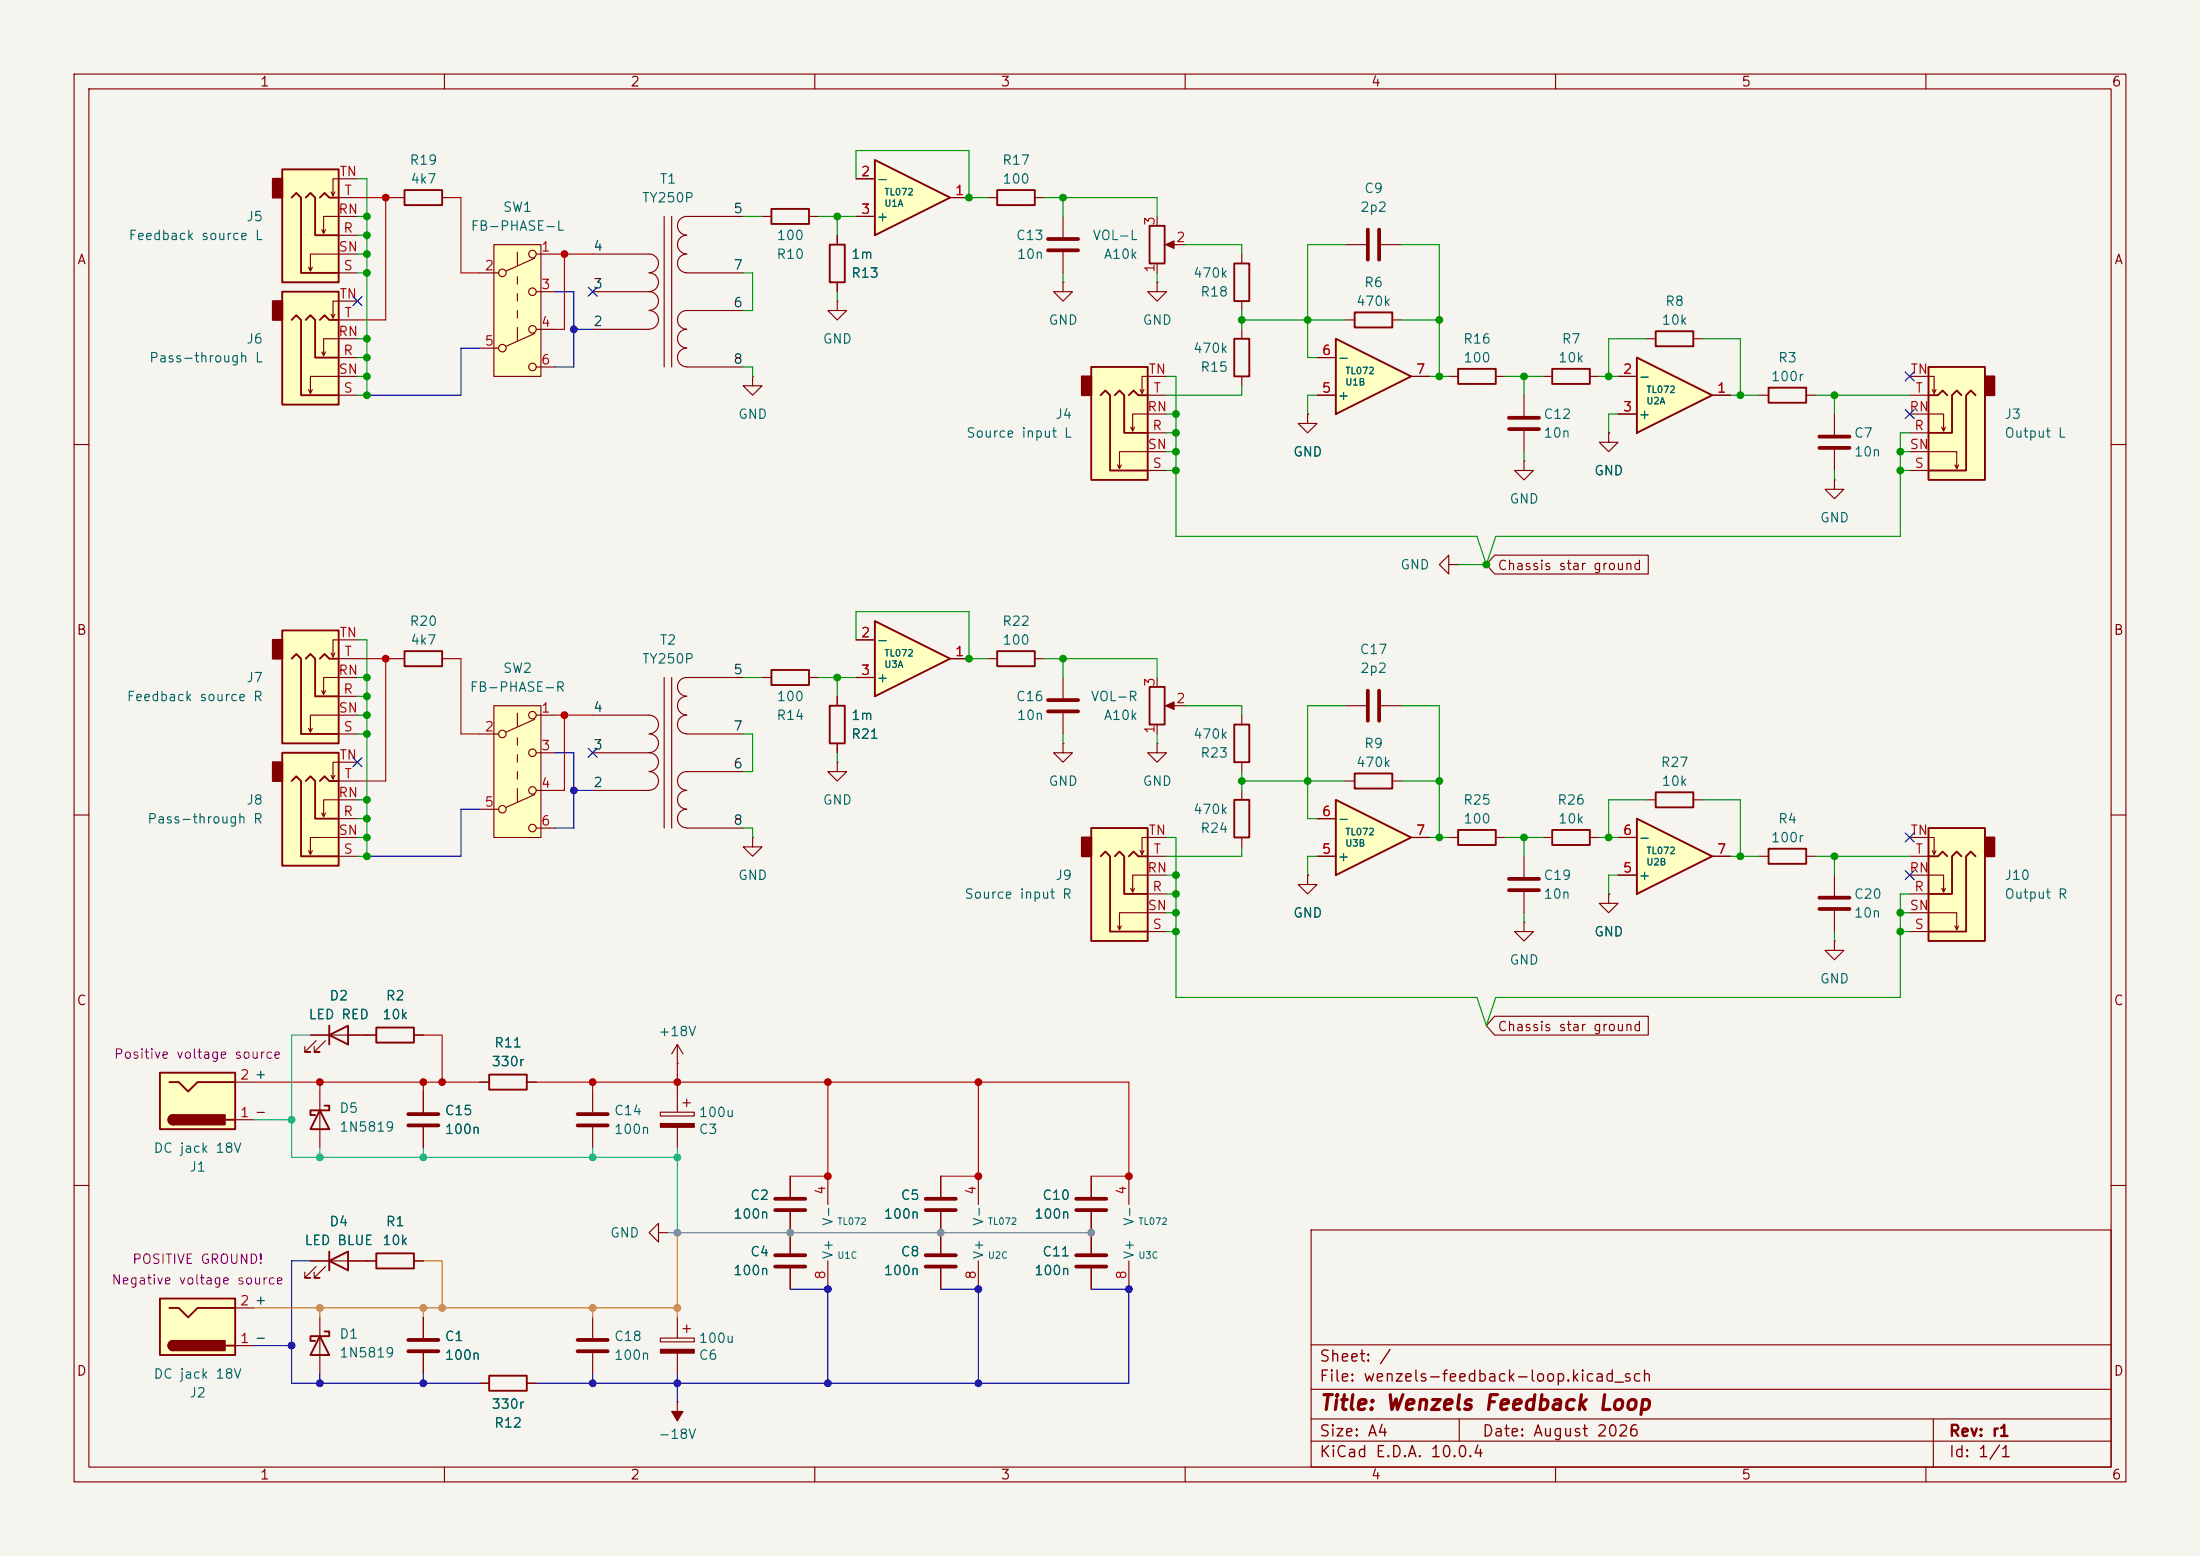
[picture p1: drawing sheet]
<svg xmlns="http://www.w3.org/2000/svg" width="297mm" height="210mm" viewBox="0 0 297 210" stroke-linecap="round" stroke-linejoin="round" font-family="sans-serif">
<path d="M0 0h297v210h-297z" fill="#f5f4ef" stroke="#f5f4ef" stroke-width=".14"/>
<g fill="none" stroke="#840000" stroke-width=".15">
<path d="M10 10h277v190h-277zM12 12h273v186h-273zM60 10v2M110 10v2M160 10v2M210 10v2M260 10v2M143.5 38.1v1.3h1.3l-1.3 1.2-1.3-1.2h1.3M143.5 38.1h.1M10 60h2M285 60h2M133.3 88.9h1.3"/>
<path d="M139.7 88.9h1.3M10 110h2M285 110h2M10 160h2M41.9 170.2h8.9M42.7 170.9l-1.6 1.6h.8h-.8v-.8M43.9 170.9l-1.5 1.6h.8h-.8v-.8M55.9 170.2h1.2M177 166h108v32h-108zM285 160h2M60 198v2M110 198v2"/>
<path d="M160 198v2M177 194.5h108M177 191.5h108M177 187.5h108M177 181.5h108M197 191.5v3M210 198v2M260 198v2M261 191.5v6.5"/>
</g>
<path d="M134.6 87.9h5.1v2h-5.1zM44.4 170.2l2.6-1.3v2.6zM44.4 168.9v2.6M50.8 169.2h5.1v2h-5.1z" fill="none" stroke="#840000" stroke-width=".25"/>
<path d="M147.3 49.5h7.6v15.3h-7.6z" fill="#ffffc2"/>
<path d="M146 50.8h1.3v2.5h-1.3z" fill="#840000" stroke="#840000" stroke-width=".25"/>
<path d="M134.6 25.7h5.1v2h-5.1zM147.3 49.5h7.6v15.3h-7.6zM148.6 53.3l.6-.6 .7 .6v10.2h5M150.5 53.3l.6-.6 .7 .6v5.1h3.1M152.4 53.3l.6-.6 .7 .6h1.2M43.8 179.7h.6v.6h-2.5v.7h.6M43.2 180.3l1.2 2.6h-2.5z" fill="none" stroke="#840000" stroke-width=".25"/>
<g fill="none" stroke="#840000" stroke-width=".15">
<path d="M133.3 26.7h1.3M139.7 26.7h1.3M143.5 29.2v2.8M143.5 34v2.8M153.2 57.7l-.3 .5M154.4 52.6l-.2 .5M154.9 58.4h2.6M154.9 53.3h2.6M157.5 55.9h-4.6v2.3l-.2-.5M157.5 50.8h-3.3v2.3l-.3-.5M151.4 62.7l-.3 .5M154.9 63.5h2.6"/>
<path d="M157.5 61h-6.4v2.2l-.2-.5M43.2 177.8v7.6"/>
</g>
<path d="M141.5 32.3h4M141.5 33.8h4" fill="none" stroke="#840000" stroke-width=".51"/>
<path d="M21.6 144.8h10.1v7.6h-10.1z" fill="#ffffc2"/>
<path d="M21.6 144.8h10.1v7.6h-10.1zM22.9 146.1h1.2l1.3 1.2 1.3-1.2h5M23.4 150.5a.64 .64 0 0 0-.7 .6 .64 .64 0 0 0 .7 .7M30.5 151.1h1.2" fill="none" stroke="#840000" stroke-width=".25"/>
<g fill="#840000" stroke="#840000" stroke-width=".25">
<path d="M22.9 150.7l.5-.2v1.3a.63 .63 0 0 1-.6-.4 .63 .63 0 0 1 .1-.7z"/>
<path d="M23.4 150.5h7v1.3h-7z"/>
</g>
<path d="M143.5 91.4v2.8M143.5 96.3v2.8M31.7 151.1h2.6M31.7 146.1h2.6" fill="none" stroke="#840000" stroke-width=".15"/>
<path d="M141.5 94.5h4M141.5 96h4" fill="none" stroke="#840000" stroke-width=".51"/>
<path d="M118.1 21.6l10.2 5.1-10.2 5.1z" fill="#ffffc2"/>
<path d="M118.1 21.6l10.2 5.1-10.2 5.1z" fill="none" stroke="#840000" stroke-width=".25"/>
<path d="M115.6 24.1h2.5M115.6 29.2h2.5M128.3 26.7h2.5M143.5 100.3v1.3h1.3l-1.3 1.3-1.3-1.3h1.3M143.5 100.3h.1" fill="none" stroke="#840000" stroke-width=".15"/>
<path d="M21.6 175.3h10.1v7.6h-10.1z" fill="#ffffc2"/>
<path d="M104.1 90.4h5.1v2.1h-5.1zM112 95.3h2v5h-2zM21.6 175.3h10.1v7.6h-10.1zM22.9 176.5h1.2l1.3 1.3 1.3-1.3h5M23.4 181a.64 .64 0 0 0-.7 .6 .64 .64 0 0 0 .7 .6M30.5 181.6h1.2" fill="none" stroke="#840000" stroke-width=".25"/>
<g fill="#840000" stroke="#840000" stroke-width=".25">
<path d="M22.9 181.2l.5-.2v1.2a.63 .63 0 0 1-.6-.3 .63 .63 0 0 1 .1-.7z"/>
<path d="M23.4 181h7v1.2h-7z"/>
</g>
<path d="M102.9 91.4h1.2M109.2 91.4h1.3M113 94v1.3M113 100.3v1.3M31.7 176.5h2.6M31.7 181.6h2.6" fill="none" stroke="#840000" stroke-width=".15"/>
<path d="M118.1 83.8l10.2 5.1-10.2 5.1z" fill="#ffffc2"/>
<path d="M196.8 49.8h5.1v2h-5.1zM118.1 83.8l10.2 5.1-10.2 5.1z" fill="none" stroke="#840000" stroke-width=".25"/>
<path d="M195.6 50.8h1.2M201.9 50.8h1.3M115.6 86.4h2.5M115.6 91.4h2.5M128.3 88.9h2.5M57.1 177.8v2.8M57.1 182.6v2.8" fill="none" stroke="#840000" stroke-width=".15"/>
<path d="M55.1 180.8h4.1M55.1 182.4h4.1" fill="none" stroke="#840000" stroke-width=".51"/>
<path d="M180.3 45.7l10.2 5.1-10.2 5.1z" fill="#ffffc2"/>
<path d="M54.6 25.7h5.1v2h-5.1zM180.3 45.7l10.2 5.1-10.2 5.1z" fill="none" stroke="#840000" stroke-width=".25"/>
<path d="M53.3 26.7h1.3M59.7 26.7h1.3M177.8 53.3h2.5M177.8 48.3h2.5M190.5 50.8h2.5M132.1 158.8v3.8M147.3 158.8v2.7M132.1 170.2v3.8M147.3 163.6v5.6M147.3 171.2v2.8M91.4 189.2h.1M91.4 189.2v2.6" fill="none" stroke="#840000" stroke-width=".15"/>
<path d="M90.7 190.5h1.5l-.8 1.3z" fill="#840000" stroke="#840000" stroke-width=".15"/>
<path d="M145.3 161.8h4.1M145.3 163.3h4.1M145.3 169.4h4.1M145.3 170.9h4.1" fill="none" stroke="#840000" stroke-width=".51"/>
<path d="M38.1 22.9h7.6v15.2h-7.6z" fill="#ffffc2"/>
<path d="M36.8 24.1h1.3v2.6h-1.3z" fill="#840000" stroke="#840000" stroke-width=".25"/>
<path d="M38.1 22.9h7.6v15.2h-7.6zM39.4 26.7l.6-.7 .6 .7v10.1h5.1M41.3 26.7l.6-.7 .6 .7v5.1h3.2M43.2 26.7l.6-.7 .6 .7h1.3" fill="none" stroke="#840000" stroke-width=".25"/>
<g fill="none" stroke="#840000" stroke-width=".15">
<path d="M42.2 36.1l-.3 .5M43.9 31l-.2 .5M45.2 25.9l-.2 .5M45.7 31.8h2.6M45.7 36.8h2.6M45.7 26.7h2.6M48.3 34.3h-6.4v2.3l-.2-.5M48.3 29.2h-4.6v2.3l-.3-.5M48.3 24.1h-3.3v2.3l-.3-.5M176.5 55.9v1.3h1.3l-1.3 1.2-1.2-1.2h1.2M176.5 55.9h.1M111.8 158.8v3.8"/>
<path d="M127 158.8v2.7M111.8 170.2v3.8M127 163.6v5.6M127 171.2v2.8"/>
</g>
<path d="M125 161.8h4M125 163.3h4M125 169.4h4M125 170.9h4" fill="none" stroke="#840000" stroke-width=".51"/>
<path d="M66.7 33h6.3v17.8h-6.3z" fill="#ffffc2"/>
<g fill="none" stroke="#840000" stroke-width=".15">
<path d="M64.8 36.8h2.5M66.7 33h6.3v17.8h-6.3zM69.8 34v1.8M69.8 37.3v1.1M69.8 39.6v1M72.2 34.8l-3.9 1.8M72.4 34.3h2.5M72.4 39.4h2.5M64.8 47h2.5M69.8 41.9v1M69.8 44.2v1.8M72.2 45l-3.9 1.7"/>
<path d="M72.4 44.5h2.5M72.4 49.5h2.5M64.8 186.7h1.2M71.1 186.7h1.3"/>
<circle cx="67.8" cy="36.8" r=".51"/>
<circle cx="71.9" cy="39.4" r=".51"/>
<circle cx="71.9" cy="34.3" r=".51"/>
<circle cx="67.8" cy="47" r=".51"/>
<circle cx="71.9" cy="49.5" r=".51"/>
<circle cx="71.9" cy="44.5" r=".51"/>
</g>
<path d="M66 185.7h5.1v2h-5.1z" fill="none" stroke="#840000" stroke-width=".25"/>
<path d="M38.1 39.4h7.6v15.2h-7.6z" fill="#ffffc2"/>
<path d="M36.8 40.6h1.3v2.6h-1.3z" fill="#840000" stroke="#840000" stroke-width=".25"/>
<path d="M38.1 39.4h7.6v15.2h-7.6zM112 33h2v5.1h-2zM39.4 43.2l.6-.7 .6 .7v10.1h5.1M41.3 43.2l.6-.7 .6 .7v5.1h3.2M43.2 43.2l.6-.7 .6 .7h1.3" fill="none" stroke="#840000" stroke-width=".25"/>
<g fill="none" stroke="#840000" stroke-width=".15">
<path d="M113 31.8v1.2M113 38.1v1.3M42.2 52.6l-.3 .5M43.9 47.5l-.2 .5M45.2 42.4l-.2 .5M45.7 48.3h2.6M45.7 53.3h2.6M45.7 43.2h2.6M48.3 50.8h-6.4v2.3l-.2-.5M48.3 45.7h-4.6v2.3l-.3-.5M48.3 40.6h-3.3v2.3l-.3-.5M247.6 55.9v2.8"/>
<path d="M247.6 60.7v2.8M176.5 118.1v1.3h1.3l-1.3 1.3-1.2-1.3h1.2M176.5 118.1h.1M57.1 147.3v2.8M57.1 152.1v2.8M80 177.8v2.8M91.4 177.8v2.8M92.2 179.3h1M92.7 178.8v1M106.7 166.4v2.8M106.7 171.2v2.8M80 182.6v2.8"/>
<path d="M89.2 180.6h4.5v.5h-4.5zM91.4 182.6v2.8"/>
</g>
<path d="M245.6 58.9h4.1M245.6 60.5h4.1M55.1 150.4h4.1M55.1 151.9h4.1M104.6 169.4h4.1M104.6 170.9h4.1M78 180.8h4M78 182.4h4" fill="none" stroke="#840000" stroke-width=".51"/>
<path d="M89.2 182.1h4.5v.5h-4.5z" fill="#840000" stroke="#840000" stroke-width=".15"/>
<path d="M260.3 111.8h7.7v15.2h-7.7z" fill="#ffffc2"/>
<path d="M268 113h1.2v2.6h-1.2z" fill="#840000" stroke="#840000" stroke-width=".25"/>
<path d="M166.6 108h2.1v5h-2.1zM196.8 112h5.1v2h-5.1zM260.3 111.8h7.7v15.2h-7.7zM260.3 115.6h1.3l.7-.7 .6 .7M264.8 115.6l-.6-.7-.7 .7v5.1h-3.2M266.7 115.6l-.6-.7-.7 .7v10.1h-5.1" fill="none" stroke="#840000" stroke-width=".25"/>
<g fill="none" stroke="#840000" stroke-width=".15">
<path d="M167.6 106.7v1.3M167.6 113v1.3M195.6 113h1.2M201.9 113h1.3M247.6 118.1v2.8M257.8 118.1h4.6v2.3l.2-.5M257.8 113h3.3v2.3l.3-.5M257.8 115.6h2.5M260.9 114.8l.2 .5M262.1 119.9l.3 .5M247.6 127v1.3h1.3l-1.3 1.2-1.2-1.2h1.2M247.6 127h.1"/>
<path d="M247.6 122.9v2.8M257.8 123.2h6.4v2.3l.2-.5M257.8 120.7h2.5M257.8 125.7h2.5M263.9 125l.3 .5"/>
</g>
<path d="M245.6 121.2h4.1M245.6 122.7h4.1" fill="none" stroke="#840000" stroke-width=".51"/>
<path d="M180.3 108l10.2 5-10.2 5.1z" fill="#ffffc2"/>
<path d="M223.5 44.7h5.1v2h-5.1zM238.8 52.3h5v2.1h-5zM180.3 108l10.2 5-10.2 5.1zM209.5 112h5.1v2h-5.1zM238.8 114.6h5v2h-5z" fill="none" stroke="#840000" stroke-width=".25"/>
<path d="M222.2 45.7h1.3M228.6 45.7h1.3M237.5 53.3h1.3M243.8 53.3h1.3M177.8 115.6h2.5M177.8 110.5h2.5M190.5 113h2.5M208.3 113h1.2M214.6 113h1.3M237.5 115.6h1.3M243.8 115.6h1.3" fill="none" stroke="#840000" stroke-width=".15"/>
<path d="M221 48.3l10.1 5-10.1 5.1z" fill="#ffffc2"/>
<path d="M209.5 49.8h5.1v2h-5.1zM221 48.3l10.1 5-10.1 5.1z" fill="none" stroke="#840000" stroke-width=".25"/>
<g fill="none" stroke="#840000" stroke-width=".15">
<path d="M205.7 53.3v2.8M205.7 58.2v2.8M208.3 50.8h1.2M214.6 50.8h1.3M217.2 58.4v1.3h1.2l-1.2 1.3-1.3-1.3h1.3M217.2 58.4h.1M218.4 50.8h2.6M218.4 55.9h2.6M231.1 53.3h2.6M205.7 62.2v1.3h1.3l-1.3 1.3-1.2-1.3h1.2M205.7 62.2h.1M247.6 64.8v1.2h1.3l-1.3 1.3-1.2-1.3h1.2"/>
<path d="M247.6 64.8h.1"/>
</g>
<path d="M203.7 56.4h4.1M203.7 57.9h4.1" fill="none" stroke="#840000" stroke-width=".51"/>
<path d="M260.3 49.5h7.7v15.3h-7.7z" fill="#ffffc2"/>
<path d="M268 50.8h1.2v2.5h-1.2z" fill="#840000" stroke="#840000" stroke-width=".25"/>
<path d="M155.2 30.5h2v5.1h-2zM166.6 35.6h2.1v5h-2.1zM166.6 45.7h2.1v5.1h-2.1zM182.9 42.2h5.1v2h-5.1zM260.3 49.5h7.7v15.3h-7.7zM260.3 53.3h1.3l.7-.6 .6 .6M264.8 53.3l-.6-.6-.7 .6v5.1h-3.2M266.7 53.3l-.6-.6-.7 .6v10.2h-5.1M223.5 106.9h5.1v2.1h-5.1z" fill="none" stroke="#840000" stroke-width=".25"/>
<g fill="none" stroke="#840000" stroke-width=".15">
<path d="M156.2 38.1v1.3h1.3l-1.3 1.2-1.3-1.2h1.3M156.2 38.1h.1M156.2 29.2v1.3M156.2 35.6v1.2M157.7 33h2.3M167.6 34.3v1.3M181.6 33h2.8M186.4 33h2.8M167.6 40.6v1.3M167.6 44.5v1.2M167.6 50.8v1.3M181.6 43.2h1.3"/>
<path d="M188 43.2h1.2M257.8 55.9h4.6v2.3l.2-.5M257.8 50.8h3.3v2.3l.3-.5M257.8 58.4h2.5M257.8 53.3h2.5M260.9 52.6l.2 .5M262.1 57.7l.3 .5M195.6 76.2v-1.3l-1.3 1.3 1.3 1.3v-1.3h1.2M196.8 76.2h.1M257.8 61h6.4v2.2l.2-.5M257.8 63.5h2.5M263.9 62.7l.3 .5"/>
<path d="M222.2 108h1.3M228.6 108h1.3"/>
</g>
<path d="M157.4 33l1.1-.5v1z" fill="#840000" stroke="#840000" stroke-width=".15"/>
<path d="M184.7 31v4.1M186.2 31v4.1" fill="none" stroke="#840000" stroke-width=".51"/>
<path d="M221 110.5l10.1 5.1-10.1 5.1z" fill="#ffffc2"/>
<path d="M155.2 92.7h2v5.1h-2zM166.6 97.8h2.1v5.1h-2.1zM182.9 104.4h5.1v2h-5.1zM221 110.5l10.1 5.1-10.1 5.1z" fill="none" stroke="#840000" stroke-width=".25"/>
<g fill="none" stroke="#840000" stroke-width=".15">
<path d="M156.2 91.4v1.3M156.2 97.8v1.3M157.7 95.3h2.3M167.6 96.5v1.3M181.6 95.3h2.8M186.4 95.3h2.8M156.2 100.3v1.3h1.3l-1.3 1.3-1.3-1.3h1.3M156.2 100.3h.1M167.6 102.9v1.2M181.6 105.4h1.3M188 105.4h1.2M205.7 115.6v2.8"/>
<path d="M218.4 118.1h2.6M218.4 113h2.6M231.1 115.6h2.6M205.7 124.5v1.2h1.3l-1.3 1.3-1.2-1.3h1.2M205.7 124.5h.1M205.7 120.4v2.8M217.2 120.7v1.2h1.2l-1.2 1.3-1.3-1.3h1.3M217.2 120.7h.1M89.2 150.1h4.5v.5h-4.5zM91.4 143.5h.1M91.4 141v2.5M91.4 147.3v2.8"/>
<path d="M91.4 152.1v2.8M91.4 141l-.7 1.2M91.4 141l.8 1.2M92.2 148.8h1M92.7 148.3v1.1M88.9 166.4v-1.3l-1.3 1.3 1.3 1.2v-1.2h1.3M90.2 166.4h.1"/>
</g>
<g fill="#840000" stroke="#840000" stroke-width=".15">
<path d="M89.2 151.6h4.5v.5h-4.5z"/>
<path d="M157.4 95.3l1.1-.6v1.1z"/>
</g>
<path d="M184.7 93.2v4.1M186.2 93.2v4.1M203.7 118.6h4.1M203.7 120.1h4.1" fill="none" stroke="#840000" stroke-width=".51"/>
<path d="M147.3 111.8h7.6v15.2h-7.6z" fill="#ffffc2"/>
<path d="M146 113h1.3v2.6h-1.3z" fill="#840000" stroke="#840000" stroke-width=".25"/>
<path d="M147.3 111.8h7.6v15.2h-7.6zM148.6 115.6l.6-.7 .7 .7v10.1h5M150.5 115.6l.6-.7 .7 .7v5.1h3.1M152.4 115.6l.6-.7 .7 .7h1.2" fill="none" stroke="#840000" stroke-width=".25"/>
<g fill="none" stroke="#840000" stroke-width=".15">
<path d="M80 34.3h7.6a1.26 1.26 0 0 1 1.3 1.3 1.26 1.26 0 0 1-1.3 1.2 1.27 1.27 0 0 1 1.3 1.3 1.27 1.27 0 0 1-1.3 1.3M80 39.4h7.6a1.26 1.26 0 0 1 1.3 1.2 1.26 1.26 0 0 1-1.3 1.3M89.7 29.2v20.3M90.7 29.2v20.3M92.7 29.2a1.25 1.25 0 0 0-1.2 1.3 1.25 1.25 0 0 0 1.2 1.2M92.7 31.8a1.25 1.25 0 0 0-1.2 1.2 1.25 1.25 0 0 0 1.2 1.3M92.7 34.3a1.25 1.25 0 0 0-1.2 1.2 1.25 1.25 0 0 0 1.2 1.3M92.7 29.2h7.6M92.7 36.8h7.6M80 44.5h7.6M87.6 41.9a1.26 1.26 0 0 1 1.3 1.3 1.26 1.26 0 0 1-1.3 1.2M92.7 44.5a1.25 1.25 0 0 0-1.2 1.2 1.25 1.25 0 0 0 1.2 1.3 1.27 1.27 0 0 0-1.2 1.2 1.27 1.27 0 0 0 1.2 1.3"/>
<path d="M92.7 49.5h7.6M100.3 41.9h-7.6a1.25 1.25 0 0 0-1.2 1.3 1.25 1.25 0 0 0 1.2 1.2M153.2 119.9l-.3 .5M154.4 114.8l-.2 .5M154.9 115.6h2.6M157.5 118.1h-4.6v2.3l-.2-.5M157.5 113h-3.3v2.3l-.3-.5M151.4 125l-.3 .5M154.9 120.7h2.6M154.9 125.7h2.6M157.5 123.2h-6.4v2.3l-.2-.5"/>
</g>
<path d="M38.1 85.1h7.6v15.2h-7.6z" fill="#ffffc2"/>
<path d="M36.8 86.4h1.3v2.5h-1.3z" fill="#840000" stroke="#840000" stroke-width=".25"/>
<path d="M38.1 85.1h7.6v15.2h-7.6zM39.4 88.9l.6-.6 .6 .6v10.2h5.1M41.3 88.9l.6-.6 .6 .6v5.1h3.2M43.2 88.9l.6-.6 .6 .6h1.3M66 145h5.1v2.1h-5.1z" fill="none" stroke="#840000" stroke-width=".25"/>
<g fill="none" stroke="#840000" stroke-width=".15">
<path d="M42.2 98.3l-.3 .5M43.9 93.2l-.2 .5M45.2 88.1l-.2 .5M45.7 94h2.6M45.7 99.1h2.6M45.7 88.9h2.6M48.3 96.5h-6.4v2.3l-.2-.5M48.3 91.4h-4.6v2.3l-.3-.5M48.3 86.4h-3.3v2.2l-.3-.5M101.6 113v1.3h1.3l-1.3 1.3-1.3-1.3h1.3M101.6 113h.1M64.8 146.1h1.2"/>
<path d="M71.1 146.1h1.3"/>
</g>
<path d="M38.1 101.6h7.6v15.2h-7.6z" fill="#ffffc2"/>
<path d="M36.8 102.9h1.3v2.5h-1.3z" fill="#840000" stroke="#840000" stroke-width=".25"/>
<path d="M104.1 28.2h5.1v2h-5.1zM54.6 87.9h5.1v2h-5.1zM38.1 101.6h7.6v15.2h-7.6zM39.4 105.4l.6-.6 .6 .6v10.2h5.1M41.3 105.4l.6-.6 .6 .6v5.1h3.2M43.2 105.4l.6-.6 .6 .6h1.3M44.4 139.7l2.6-1.3v2.6zM44.4 138.4v2.6M50.8 138.7h5.1v2h-5.1zM43.2 149.9l1.2 2.5h-2.5zM43.8 149.2h.6v.7h-2.5v.6h.6" fill="none" stroke="#840000" stroke-width=".25"/>
<g fill="none" stroke="#840000" stroke-width=".15">
<path d="M102.9 29.2h1.2M109.2 29.2h1.3M101.6 50.8v1.3h1.3l-1.3 1.2-1.3-1.2h1.3M101.6 50.8h.1M113 40.6v1.3h1.3l-1.3 1.3-1.2-1.3h1.2M113 40.6h.1M53.3 88.9h1.3M59.7 88.9h1.3M80 96.5h7.6a1.26 1.26 0 0 1 1.3 1.3 1.26 1.26 0 0 1-1.3 1.2 1.27 1.27 0 0 1 1.3 1.3 1.27 1.27 0 0 1-1.3 1.3M89.7 91.4v20.4M90.7 91.4v20.4M92.7 94a1.25 1.25 0 0 0-1.2 1.2 1.25 1.25 0 0 0 1.2 1.3"/>
<path d="M92.7 96.5a1.25 1.25 0 0 0-1.2 1.3 1.25 1.25 0 0 0 1.2 1.2M92.7 99.1h7.6M100.3 91.4h-7.6a1.25 1.25 0 0 0-1.2 1.3 1.25 1.25 0 0 0 1.2 1.3M42.2 114.8l-.3 .5M43.9 109.7l-.2 .5M45.2 104.6l-.2 .6M45.7 110.5h2.6M45.7 115.6h2.6M45.7 105.4h2.6M48.3 113h-6.4v2.3l-.2-.5M48.3 108h-4.6v2.2l-.3-.5M48.3 102.9h-3.3v2.3l-.3-.6"/>
<path d="M80 101.6h7.6M80 106.7h7.6M87.6 101.6a1.26 1.26 0 0 1 1.3 1.3 1.26 1.26 0 0 1-1.3 1.2M87.6 104.1a1.26 1.26 0 0 1 1.3 1.3 1.26 1.26 0 0 1-1.3 1.3M92.7 106.7a1.25 1.25 0 0 0-1.2 1.2 1.25 1.25 0 0 0 1.2 1.3M92.7 109.2a1.25 1.25 0 0 0-1.2 1.3 1.25 1.25 0 0 0 1.2 1.2l7.6 .1M100.3 104.1h-7.6a1.25 1.25 0 0 0-1.2 1.3 1.25 1.25 0 0 0 1.2 1.3M113 102.9v1.2h1.3l-1.3 1.3-1.2-1.3h1.2M113 102.9h.1M41.9 139.7h8.9M55.9 139.7h1.2M42.7 140.5l-1.6 1.5h.8h-.8v-.8"/>
<path d="M43.2 147.3v7.6M43.9 140.5l-1.5 1.5h.8h-.8v-.8M106.7 158.8v2.7M152.4 158.8v3.8M106.7 163.6v2.8M152.4 170.2v3.8"/>
</g>
<path d="M104.6 161.8h4.1M104.6 163.3h4.1" fill="none" stroke="#840000" stroke-width=".51"/>
<path d="M66.7 95.3h6.3v17.7h-6.3z" fill="#ffffc2"/>
<g fill="none" stroke="#840000" stroke-width=".15">
<path d="M113 31.8v1.2M113 38.1v1.3M115.6 24.1h2.5M115.6 29.2h2.5M128.3 26.7h2.5M176.5 55.9h.1M177.8 53.3h2.5M177.8 48.3h2.5M190.5 50.8h2.5M217.2 58.4h.1M218.4 50.8h2.6M218.4 55.9h2.6"/>
<path d="M231.1 53.3h2.6M201.8 74.9h20.7v2.6h-20.7l-1.1-1.3zM64.8 99.1h2.5M66.7 95.3h6.3v17.7h-6.3zM69.8 96.3v1.7M69.8 99.6v1M72.2 97.1l-3.9 1.7M72.4 96.5h2.5M113 94v1.3M115.6 86.4h2.5M115.6 91.4h2.5M128.3 88.9h2.5"/>
<path d="M64.8 109.2h2.5M69.8 101.9v1M69.8 104.1v1.1M69.8 106.4v1.8M72.2 107.2l-3.9 1.8M72.4 101.6h2.5M72.4 106.7h2.5M72.4 111.8h2.5M113 100.3v1.3M176.5 118.1h.1M177.8 115.6h2.5M177.8 110.5h2.5"/>
<path d="M190.5 113h2.5M218.4 113h2.6M218.4 118.1h2.6M231.1 115.6h2.6M41.9 139.7h2.5M47 139.7h3.8M55.9 139.7h1.2M201.8 137.2h20.7v2.5h-20.7l-1.1-1.3zM217.2 120.7h.1M57.1 147.3v2.8M57.1 152.1v2.8M64.8 146.1h1.2"/>
<path d="M71.1 146.1h1.3M80 147.3v2.8M80 152.1v2.8M106.7 158.8v2.7M127 158.8v2.7M147.3 158.8v2.7M41.9 170.2h2.5M47 170.2h3.8M55.9 170.2h1.2M57.1 177.8v2.8M106.7 163.6v5.6M106.7 171.2v2.8"/>
<path d="M127 163.6v5.6M127 171.2v2.8M147.3 163.6v5.6M147.3 171.2v2.8M57.1 182.6v2.8M64.8 186.7h1.2M71.1 186.7h1.3"/>
<circle cx="67.8" cy="99.1" r=".51"/>
<circle cx="71.9" cy="96.5" r=".51"/>
<circle cx="67.8" cy="109.2" r=".51"/>
<circle cx="71.9" cy="111.8" r=".51"/>
<circle cx="71.9" cy="106.7" r=".51"/>
<circle cx="71.9" cy="101.6" r=".51"/>
</g>
<path d="M78 150.4h4M78 151.9h4" fill="none" stroke="#840000" stroke-width=".51"/>
<g fill="none" stroke="#c20000" stroke-width=".15">
<path d="M48.3 26.7h5M52.1 26.7v16.5h-3.8M61 26.7h1.2v10.1h2.6M74.9 34.3h5.1M76.2 34.3v10.2h-1.3M48.3 88.9h5M52.1 88.9v16.5h-3.8M61 88.9h1.2v10.2h2.6M74.9 96.5h5.1M76.2 96.5v10.2h-1.3M57.1 139.7h2.6v6.4M34.3 146.1h30.5"/>
<path d="M43.2 146.1v1.2M57.1 146.1v1.2M72.4 146.1h80v12.7h-5.1M80 146.1v1.2M91.4 143.5v3.8M111.8 146.1v12.7h-5.1M132.1 146.1v12.7h-5.1"/>
</g>
<g fill="none" stroke="#009600" stroke-width=".15">
<path d="M48.3 24.1h1.2v29.2h-1.2M48.3 36.8h1.2M48.3 29.2h1.2M48.3 31.8h1.2M48.3 34.3h1.2M100.3 36.8h1.3v5.1h-1.3M100.3 29.2h2.6M110.5 29.2h5.1M113 29.2v2.6M113 39.4v1.2M115.6 24.1v-3.8h15.2v6.4h2.5M141 26.7h15.2v2.5"/>
<path d="M143.5 26.7v2.5M143.5 36.8v1.3M156.2 36.8v1.3M160 33h7.6v1.3M181.6 33h-5.1v15.3h1.3M189.2 33h5.1v17.8M48.3 50.8h1.2M48.3 45.7h1.2M48.3 48.3h1.2M100.3 49.5h1.3v1.3M157.5 50.8h1.2v21.6h40.7l1.3 3.8M157.5 55.9h1.2"/>
<path d="M157.5 58.4h1.2M167.6 52.1v1.2h-10.1M167.6 41.9v2.6M167.6 43.2h14M177.8 53.3h-1.3v2.6M189.2 43.2h5.1M193 50.8h2.6M203.2 50.8h5.1M205.7 50.8v2.5M215.9 50.8h2.5M218.4 55.9h-1.2v2.5M222.2 45.7h-5v5.1"/>
<path d="M229.9 45.7h5v7.6M233.7 53.3h3.8M245.1 53.3h12.7M247.6 53.3v2.6M257.8 58.4h-1.3v14h-54.6l-1.2 3.8M157.5 61h1.2M157.5 63.5h1.2M196.8 76.2h3.9M205.7 61v1.2M247.6 63.5v1.3M256.5 61h1.3M256.5 63.5h1.3"/>
<path d="M48.3 86.4h1.2v29.2h-1.2M48.3 99.1h1.2M48.3 96.5h1.2M48.3 94h1.2M48.3 91.4h1.2M100.3 99.1h1.3v5h-1.3M100.3 91.4h2.6M110.5 91.4h5.1M113 91.4v2.6M115.6 86.4v-3.8h15.2v6.3h2.5M141 88.9h15.2v2.5M143.5 88.9v2.5"/>
<path d="M143.5 99.1v1.2M156.2 99.1v1.2M160 95.3h7.6v1.2M181.6 95.3h-5.1v15.2h1.3M189.2 95.3h5.1v17.7M48.3 108h1.2M48.3 113h1.2M48.3 110.5h1.2M100.3 111.8h1.3v1.2M113 101.6v1.3M157.5 113h1.2v21.6h40.7l1.3 3.8 1.2-3.8h54.6v-13.9h1.3M157.5 118.1h1.2"/>
<path d="M167.6 105.4h14M167.6 114.3v1.3h-10.1M167.6 104.1v2.6M177.8 115.6h-1.3v2.5M189.2 105.4h5.1M193 113h2.6M203.2 113h5.1M205.7 113v2.6M215.9 113h2.5M218.4 118.1h-1.2v2.6M222.2 108h-5v5M229.9 108h5v7.6"/>
<path d="M233.7 115.6h3.8M245.1 115.6h12.7M247.6 115.6v2.5M157.5 123.2h1.2M157.5 120.7h1.2M157.5 125.7h1.2M205.7 123.2v1.3M247.6 125.7v1.3M256.5 123.2h1.3M256.5 125.7h1.3"/>
</g>
<path d="M41.9 139.7h-2.5v16.5h52M34.3 151.1h5.1M43.2 154.9v1.3M57.1 154.9v1.3M80 154.9v1.3M91.4 154.9v11.5" fill="none" stroke="#00c2c2" stroke-width=".15"/>
<path d="M90.2 166.4h57.1" fill="none" stroke="#848484" stroke-width=".15"/>
<g fill="none" stroke="#0000c2" stroke-width=".15">
<path d="M74.9 39.4h2.6v10.1h-2.6M64.8 47h-2.6v6.3h-12.7M77.5 44.5h2.5M64.8 109.2h-2.6v6.4h-12.7M74.9 101.6h2.6v10.2h-2.6M77.5 106.7h2.5M41.9 170.2h-2.5v16.5h25.4M106.7 174h5.1v12.7M127 174h5.1v12.7M147.3 174h5.1v12.7h-80M34.3 181.6h5.1M43.2 185.4v1.3"/>
<path d="M57.1 185.4v1.3M80 185.4v1.3M91.4 185.4v3.8"/>
</g>
<path d="M34.3 176.5h57.1M43.2 176.5v1.3M57.1 170.2h2.6v6.3M57.1 176.5v1.3M80 176.5v1.3M91.4 166.4v11.4" fill="none" stroke="#dd8500" stroke-width=".15"/>
<g fill="none" stroke="#000084" stroke-width=".15">
<path d="M79.4 38.8l1.2 1.2M80.6 38.8l-1.2 1.2M47.7 40l1.2 1.2M48.9 40l-1.2 1.2M257.2 55.3l1.2 1.2M257.2 50.2l1.2 1.2M258.4 55.3l-1.2 1.2M258.4 50.2l-1.2 1.2M47.7 102.3l1.2 1.2M48.9 102.3l-1.2 1.2M79.4 101l1.2 1.2M80.6 101l-1.2 1.2"/>
<path d="M257.2 112.4l1.2 1.2M257.2 117.5l1.2 1.2M258.4 112.4l-1.2 1.2M258.4 117.5l-1.2 1.2"/>
</g>
<g fill="#c20000" stroke="#c20000" stroke-width=".14">
<circle cx="76.2" cy="96.5" r=".46"/>
<circle cx="52.1" cy="88.9" r=".46"/>
<circle cx="52.1" cy="26.7" r=".46"/>
<circle cx="76.2" cy="34.3" r=".46"/>
<circle cx="152.4" cy="158.8" r=".46"/>
<circle cx="132.1" cy="146.1" r=".46"/>
<circle cx="111.8" cy="146.1" r=".46"/>
<circle cx="132.1" cy="158.8" r=".46"/>
<circle cx="111.8" cy="158.8" r=".46"/>
<circle cx="57.1" cy="146.1" r=".46"/>
<circle cx="59.7" cy="146.1" r=".46"/>
<circle cx="43.2" cy="146.1" r=".46"/>
<circle cx="80" cy="146.1" r=".46"/>
<circle cx="91.4" cy="146.1" r=".46"/>
</g>
<g fill="#009600" stroke="#009600" stroke-width=".14">
<circle cx="49.5" cy="94" r=".46"/>
<circle cx="49.5" cy="96.5" r=".46"/>
<circle cx="49.5" cy="108" r=".46"/>
<circle cx="49.5" cy="110.5" r=".46"/>
<circle cx="49.5" cy="99.1" r=".46"/>
<circle cx="49.5" cy="91.4" r=".46"/>
<circle cx="113" cy="91.4" r=".46"/>
<circle cx="49.5" cy="45.7" r=".46"/>
<circle cx="49.5" cy="36.8" r=".46"/>
<circle cx="49.5" cy="48.3" r=".46"/>
<circle cx="49.5" cy="31.8" r=".46"/>
<circle cx="49.5" cy="29.2" r=".46"/>
<circle cx="49.5" cy="53.3" r=".46"/>
<circle cx="49.5" cy="50.8" r=".46"/>
<circle cx="49.5" cy="34.3" r=".46"/>
<circle cx="113" cy="29.2" r=".46"/>
<circle cx="130.8" cy="26.7" r=".46"/>
<circle cx="143.5" cy="26.7" r=".46"/>
<circle cx="143.5" cy="88.9" r=".46"/>
<circle cx="130.8" cy="88.9" r=".46"/>
<circle cx="194.3" cy="50.8" r=".46"/>
<circle cx="205.7" cy="50.8" r=".46"/>
<circle cx="194.3" cy="43.2" r=".46"/>
<circle cx="194.3" cy="105.4" r=".46"/>
<circle cx="200.7" cy="76.2" r=".46"/>
<circle cx="167.6" cy="105.4" r=".46"/>
<circle cx="176.5" cy="105.4" r=".46"/>
<circle cx="194.3" cy="113" r=".46"/>
<circle cx="158.7" cy="118.1" r=".46"/>
<circle cx="234.9" cy="53.3" r=".46"/>
<circle cx="247.6" cy="53.3" r=".46"/>
<circle cx="256.5" cy="63.5" r=".46"/>
<circle cx="256.5" cy="61" r=".46"/>
<circle cx="217.2" cy="50.8" r=".46"/>
<circle cx="217.2" cy="113" r=".46"/>
<circle cx="247.6" cy="115.6" r=".46"/>
<circle cx="256.5" cy="123.2" r=".46"/>
<circle cx="256.5" cy="125.7" r=".46"/>
<circle cx="205.7" cy="113" r=".46"/>
<circle cx="234.9" cy="115.6" r=".46"/>
<circle cx="158.7" cy="55.9" r=".46"/>
<circle cx="167.6" cy="43.2" r=".46"/>
<circle cx="176.5" cy="43.2" r=".46"/>
<circle cx="158.7" cy="63.5" r=".46"/>
<circle cx="158.7" cy="61" r=".46"/>
<circle cx="158.7" cy="58.4" r=".46"/>
<circle cx="158.7" cy="125.7" r=".46"/>
<circle cx="158.7" cy="120.7" r=".46"/>
<circle cx="158.7" cy="123.2" r=".46"/>
<circle cx="49.5" cy="115.6" r=".46"/>
<circle cx="49.5" cy="113" r=".46"/>
</g>
<g fill="#0000c2" stroke="#0000c2" stroke-width=".14">
<circle cx="77.5" cy="106.7" r=".46"/>
<circle cx="77.5" cy="44.5" r=".46"/>
<circle cx="57.1" cy="186.7" r=".46"/>
<circle cx="43.2" cy="186.7" r=".46"/>
<circle cx="39.4" cy="181.6" r=".46"/>
<circle cx="80" cy="186.7" r=".46"/>
<circle cx="91.4" cy="186.7" r=".46"/>
<circle cx="111.8" cy="186.7" r=".46"/>
<circle cx="111.8" cy="174" r=".46"/>
<circle cx="132.1" cy="174" r=".46"/>
<circle cx="132.1" cy="186.7" r=".46"/>
<circle cx="152.4" cy="174" r=".46"/>
</g>
<g fill="#dd8500" stroke="#dd8500" stroke-width=".14">
<circle cx="57.1" cy="176.5" r=".46"/>
<circle cx="59.7" cy="176.5" r=".46"/>
<circle cx="43.2" cy="176.5" r=".46"/>
<circle cx="91.4" cy="176.5" r=".46"/>
<circle cx="80" cy="176.5" r=".46"/>
</g>
<g fill="#00c2c2" stroke="#00c2c2" stroke-width=".14">
<circle cx="39.4" cy="151.1" r=".46"/>
<circle cx="57.1" cy="156.2" r=".46"/>
<circle cx="43.2" cy="156.2" r=".46"/>
<circle cx="80" cy="156.2" r=".46"/>
<circle cx="91.4" cy="156.2" r=".46"/>
</g>
<g fill="#848484" stroke="#848484" stroke-width=".14">
<circle cx="106.7" cy="166.4" r=".46"/>
<circle cx="127" cy="166.4" r=".46"/>
<circle cx="147.3" cy="166.4" r=".46"/>
<circle cx="91.4" cy="166.4" r=".46"/>
</g>
<text font-size="2" fill="#840000" x="178" y="190.8">Title: Wenzels Feedback Loop</text>
<g font-size="1.5" fill="#840000">
<text x="178" y="184.2">Sheet: /</text>
<text x="178" y="186.9">File: wenzels-feedback-loop.kicad_sch</text>
<text x="178" y="197.1">KiCad E.D.A. 10.0.4</text>
<text x="178" y="194.3">Size: A4</text>
<text x="200" y="194.3">Date: August 2026</text>
<text x="263" y="194.3">Rev: r1</text>
<text x="263" y="197.1">Id: 1/1</text>
</g>
<g font-size="1.3" fill="#840000">
<text x="35" y="12">1</text>
<text x="85" y="12">2</text>
<text x="135" y="12">3</text>
<text x="185" y="12">4</text>
<text x="235" y="12">5</text>
<text x="285" y="12">6</text>
<text x="10.3" y="36">A</text>
<text x="285.3" y="36">A</text>
<text x="202.1" y="77.3">Chassis star ground</text>
<text x="10.3" y="86">B</text>
<text x="285.3" y="86">B</text>
<text x="10.3" y="136">C</text>
<text x="285.3" y="136">C</text>
<text x="202.1" y="139.5">Chassis star ground</text>
<text x="10.3" y="186">D</text>
<text x="285.3" y="186">D</text>
<text x="35" y="200">1</text>
<text x="85" y="200">2</text>
<text x="135" y="200">3</text>
<text x="185" y="200">4</text>
<text x="235" y="200">5</text>
<text x="285" y="200">6</text>
</g>
<g font-size="1.3" fill="#006464">
<text x="55.2" y="22.6">R19</text>
<text x="135.2" y="22.6">R17</text>
<text x="55.3" y="25.1">4k7</text>
<text x="67.8" y="28.9">SW1</text>
<text x="86.6" y="27.6">TY250P</text>
<text x="89" y="25.1">T1</text>
<text x="118.2" y="25.1">-</text>
<text x="135.2" y="25.1">100</text>
<text x="183.5" y="28.9">2p2</text>
<text x="184.1" y="26.4">C9</text>
<text x="17.3" y="32.7">Feedback source L</text>
<text x="33.2" y="30.2">J5</text>
<text x="63.5" y="31.5">FB-PHASE-L</text>
<text x="104.7" y="35.3">R10</text>
<text x="104.8" y="32.7">100</text>
<text x="114.8" y="35.3">1m</text>
<text x="118.2" y="30.2">+</text>
<text x="137.1" y="32.7">C13</text>
<text x="137.2" y="35.3">10n</text>
<text x="147.4" y="32.7">VOL-L</text>
<text x="148.9" y="35.3">A10k</text>
<text x="114.8" y="37.8">R13</text>
<text x="161" y="37.8">470k</text>
<text x="162" y="40.3">R18</text>
<text x="183" y="41.6">470k</text>
<text x="184.1" y="39.1">R6</text>
<text x="224.7" y="41.6">R8</text>
<text x="33.2" y="46.7">J6</text>
<text x="111" y="46.7">GND</text>
<text x="141.5" y="44.2">GND</text>
<text x="154.2" y="44.2">GND</text>
<text x="161" y="48">470k</text>
<text x="197.4" y="46.7">R16</text>
<text x="210.7" y="46.7">R7</text>
<text x="224.2" y="44.2">10k</text>
<text x="20" y="49.2">Pass-through L</text>
<text x="162" y="50.5">R15</text>
<text x="180.5" y="49.2">-</text>
<text x="197.5" y="49.2">100</text>
<text x="210.3" y="49.2">10k</text>
<text x="221.1" y="51.8">-</text>
<text x="239" y="51.8">100r</text>
<text x="240" y="49.2">R3</text>
<text x="99.6" y="56.9">GND</text>
<text x="130.4" y="59.4">Source input L</text>
<text x="142.4" y="56.9">J4</text>
<text x="180.5" y="54.3">+</text>
<text x="208.3" y="56.9">C12</text>
<text x="208.3" y="59.4">10n</text>
<text x="221.1" y="56.9">+</text>
<text x="250.2" y="59.4">C7</text>
<text x="270.5" y="56.9">J3</text>
<text x="270.5" y="59.4">Output L</text>
<text x="174.5" y="61.9">GND</text>
<text x="215.1" y="64.5">GND</text>
<text x="250.2" y="61.9">10n</text>
<text x="203.7" y="68.3">GND</text>
<text x="245.6" y="70.8">GND</text>
<text x="189" y="77.2">GND</text>
<text x="55.2" y="84.8">R20</text>
<text x="55.3" y="87.3">4k7</text>
<text x="86.6" y="89.9">TY250P</text>
<text x="89" y="87.3">T2</text>
<text x="118.2" y="87.3">-</text>
<text x="135.2" y="84.8">R22</text>
<text x="135.2" y="87.3">100</text>
<text x="183.5" y="88.6">C17</text>
<text x="17" y="95">Feedback source R</text>
<text x="33.2" y="92.4">J7</text>
<text x="63.3" y="93.7">FB-PHASE-R</text>
<text x="67.8" y="91.1">SW2</text>
<text x="104.8" y="95">100</text>
<text x="118.2" y="92.4">+</text>
<text x="137.1" y="95">C16</text>
<text x="147.2" y="95">VOL-R</text>
<text x="183.5" y="91.1">2p2</text>
<text x="104.7" y="97.5">R14</text>
<text x="114.8" y="100">R21</text>
<text x="114.8" y="97.5">1m</text>
<text x="137.2" y="97.5">10n</text>
<text x="148.9" y="97.5">A10k</text>
<text x="161" y="100">470k</text>
<text x="184.1" y="101.3">R9</text>
<text x="141.5" y="106.4">GND</text>
<text x="154.2" y="106.4">GND</text>
<text x="162" y="102.6">R23</text>
<text x="183" y="103.8">470k</text>
<text x="224.1" y="103.8">R27</text>
<text x="224.2" y="106.4">10k</text>
<text x="19.8" y="111.5">Pass-through R</text>
<text x="33.2" y="108.9">J8</text>
<text x="111" y="108.9">GND</text>
<text x="161" y="110.2">470k</text>
<text x="162" y="112.7">R24</text>
<text x="180.5" y="111.5">-</text>
<text x="197.4" y="108.9">R25</text>
<text x="197.5" y="111.5">100</text>
<text x="210.1" y="108.9">R26</text>
<text x="210.3" y="111.5">10k</text>
<text x="240" y="111.5">R4</text>
<text x="99.6" y="119.1">GND</text>
<text x="142.4" y="119.1">J9</text>
<text x="180.5" y="116.5">+</text>
<text x="208.3" y="119.1">C19</text>
<text x="221.1" y="119.1">+</text>
<text x="221.1" y="114">-</text>
<text x="239" y="114">100r</text>
<text x="270.5" y="119.1">J10</text>
<text x="130.1" y="121.6">Source input R</text>
<text x="174.5" y="124.2">GND</text>
<text x="208.3" y="121.6">10n</text>
<text x="250.2" y="121.6">C20</text>
<text x="250.2" y="124.2">10n</text>
<text x="270.5" y="121.6">Output R</text>
<text x="203.7" y="130.5">GND</text>
<text x="215.1" y="126.7">GND</text>
<text x="41.6" y="137.9">LED RED</text>
<text x="44.4" y="135.3">D2</text>
<text x="51.5" y="137.9">10k</text>
<text x="52" y="135.3">R2</text>
<text x="245.6" y="133.1">GND</text>
<text x="66.6" y="141.7">R11</text>
<text x="88.8" y="140.2">+18V</text>
<text x="66.3" y="144.2">330r</text>
<text x="20.6" y="155.9">DC jack 18V</text>
<text x="45.7" y="150.5">D5</text>
<text x="45.7" y="153.1">1N5819</text>
<text x="60" y="153.4">100n</text>
<text x="60" y="150.8">C15</text>
<text x="82.8" y="153.4">100n</text>
<text x="82.8" y="150.8">C14</text>
<text x="94.2" y="153.4">C3</text>
<text x="94.2" y="151.1">100u</text>
<text x="25.5" y="158.5">J1</text>
<text x="44.4" y="165.8">D4</text>
<text x="52" y="165.8">R1</text>
<text x="82.3" y="167.3">GND</text>
<text x="98.9" y="164.8">100n</text>
<text x="101.2" y="162.3">C2</text>
<text x="112.7" y="165.6" transform="rotate(-90 112.7 165.6)">V-</text>
<text x="119.2" y="164.8">100n</text>
<text x="121.5" y="162.3">C5</text>
<text x="133.1" y="165.6" transform="rotate(-90 133.1 165.6)">V-</text>
<text x="139.5" y="164.8">100n</text>
<text x="140.6" y="162.3">C10</text>
<text x="153.4" y="165.6" transform="rotate(-90 153.4 165.6)">V-</text>
<text x="41" y="168.4">LED BLUE</text>
<text x="51.5" y="168.4">10k</text>
<text x="98.9" y="172.4">100n</text>
<text x="101.2" y="169.9">C4</text>
<text x="112.7" y="170.1" transform="rotate(-90 112.7 170.1)">V+</text>
<text x="119.2" y="172.4">100n</text>
<text x="121.5" y="169.9">C8</text>
<text x="133.1" y="170.1" transform="rotate(-90 133.1 170.1)">V+</text>
<text x="139.5" y="172.4">100n</text>
<text x="140.6" y="169.9">C11</text>
<text x="153.4" y="170.1" transform="rotate(-90 153.4 170.1)">V+</text>
<text x="45.7" y="181">D1</text>
<text x="45.7" y="183.5">1N5819</text>
<text x="60" y="181.3">C1</text>
<text x="60" y="183.9">100n</text>
<text x="82.8" y="183.9">100n</text>
<text x="82.8" y="181.3">C18</text>
<text x="94.2" y="183.9">C6</text>
<text x="94.2" y="181.6">100u</text>
<text x="20.6" y="186.4">DC jack 18V</text>
<text x="25.5" y="188.9">J2</text>
<text x="66.3" y="190.5">330r</text>
<text x="66.6" y="193">R12</text>
<text x="88.8" y="194.5">-18V</text>
</g>
<g font-size="1.3" fill="#a90000">
<text x="45.6" y="29.2">RN</text>
<text x="45.7" y="24.1">TN</text>
<text x="46.4" y="26.6">T</text>
<text x="116.1" y="24.1">2</text>
<text x="116.1" y="29.2">3</text>
<text x="128.8" y="26.6">1</text>
<text x="45.6" y="34.3">SN</text>
<text x="46.3" y="31.7">R</text>
<text x="73" y="34.3">1</text>
<text x="156.2" y="30.6" transform="rotate(-90 156.2 30.6)">3</text>
<text x="158.7" y="33">2</text>
<text x="45.7" y="40.6">TN</text>
<text x="46.3" y="36.8">S</text>
<text x="65.3" y="36.8">2</text>
<text x="73" y="39.3">3</text>
<text x="156.2" y="36.9" transform="rotate(-90 156.2 36.9)">1</text>
<text x="45.6" y="45.7">RN</text>
<text x="46.4" y="43.2">T</text>
<text x="65.3" y="47">5</text>
<text x="73" y="44.4">4</text>
<text x="45.6" y="50.8">SN</text>
<text x="46.3" y="48.2">R</text>
<text x="46.3" y="53.3">S</text>
<text x="73" y="49.5">6</text>
<text x="155" y="50.8">TN</text>
<text x="155.6" y="53.3">T</text>
<text x="178.4" y="53.3">5</text>
<text x="178.4" y="48.2">6</text>
<text x="191.1" y="50.8">7</text>
<text x="219" y="50.8">2</text>
<text x="231.7" y="53.3">1</text>
<text x="257.8" y="50.8">TN</text>
<text x="258.5" y="53.3">T</text>
<text x="154.8" y="55.9">RN</text>
<text x="155.5" y="58.4">R</text>
<text x="219" y="55.9">3</text>
<text x="257.7" y="55.9">RN</text>
<text x="258.3" y="58.4">R</text>
<text x="154.8" y="60.9">SN</text>
<text x="155.5" y="63.5">S</text>
<text x="257.7" y="60.9">SN</text>
<text x="258.4" y="63.5">S</text>
<text x="45.7" y="86.3">TN</text>
<text x="46.4" y="88.9">T</text>
<text x="116.1" y="86.3">2</text>
<text x="128.8" y="88.9">1</text>
<text x="45.6" y="91.4">RN</text>
<text x="46.3" y="94">R</text>
<text x="116.1" y="91.4">3</text>
<text x="156.2" y="92.8" transform="rotate(-90 156.2 92.8)">3</text>
<text x="158.7" y="95.2">2</text>
<text x="45.6" y="96.5">SN</text>
<text x="46.3" y="99">S</text>
<text x="65.3" y="99">2</text>
<text x="73" y="96.5">1</text>
<text x="73" y="101.6">3</text>
<text x="156.2" y="99.1" transform="rotate(-90 156.2 99.1)">1</text>
<text x="45.6" y="107.9">RN</text>
<text x="45.7" y="102.8">TN</text>
<text x="46.4" y="105.4">T</text>
<text x="73" y="106.7">4</text>
<text x="45.6" y="113">SN</text>
<text x="46.3" y="110.5">R</text>
<text x="65.3" y="109.2">5</text>
<text x="73" y="111.7">6</text>
<text x="155" y="113">TN</text>
<text x="178.4" y="110.5">6</text>
<text x="191.1" y="113">7</text>
<text x="219" y="113">6</text>
<text x="257.8" y="113">TN</text>
<text x="46.3" y="115.5">S</text>
<text x="154.8" y="118.1">RN</text>
<text x="155.6" y="115.5">T</text>
<text x="178.4" y="115.5">5</text>
<text x="219" y="118.1">5</text>
<text x="231.7" y="115.5">7</text>
<text x="257.7" y="118.1">RN</text>
<text x="258.5" y="115.5">T</text>
<text x="154.8" y="123.2">SN</text>
<text x="155.5" y="120.6">R</text>
<text x="155.5" y="125.7">S</text>
<text x="257.7" y="123.2">SN</text>
<text x="258.3" y="120.6">R</text>
<text x="258.4" y="125.7">S</text>
<text x="32.3" y="146">2 +</text>
<text x="32.3" y="151.1">1 -</text>
<text x="111.7" y="161.4" transform="rotate(-90 111.7 161.4)">4</text>
<text x="132.1" y="161.4" transform="rotate(-90 132.1 161.4)">4</text>
<text x="152.4" y="161.4" transform="rotate(-90 152.4 161.4)">4</text>
<text x="111.7" y="172.8" transform="rotate(-90 111.7 172.8)">8</text>
<text x="132.1" y="172.8" transform="rotate(-90 132.1 172.8)">8</text>
<text x="152.4" y="172.8" transform="rotate(-90 152.4 172.8)">8</text>
<text x="32.3" y="176.5">2 +</text>
<text x="32.3" y="181.6">1 -</text>
</g>
<g font-size="1.3" fill="#0f0f0f">
<text x="98.9" y="29.1">5</text>
<text x="80" y="34.2">4</text>
<text x="80" y="39.2">3</text>
<text x="98.9" y="41.8">6</text>
<text x="98.9" y="36.7">7</text>
<text x="80" y="44.3">2</text>
<text x="98.9" y="49.4">8</text>
<text x="98.9" y="91.3">5</text>
<text x="80" y="101.5">3</text>
<text x="80" y="96.4">4</text>
<text x="98.9" y="98.9">7</text>
<text x="80" y="106.6">2</text>
<text x="98.9" y="104">6</text>
<text x="98.9" y="111.6">8</text>
</g>
<g font-size="1.3" fill="#840084">
<text x="15.3" y="143.2">Positive voltage source</text>
<text x="15" y="173.7">Negative voltage source</text>
<text x="17.8" y="170.9">POSITIVE GROUND!</text>
</g>
<g font-size=".9" fill="#006464">
<text x="119.3" y="26.6">TL072</text>
<text x="119.3" y="28.1">U1A</text>
<text x="181.5" y="50.7">TL072</text>
<text x="181.5" y="52.2">U1B</text>
<text x="222.2" y="53.3">TL072</text>
<text x="222.2" y="54.8">U2A</text>
<text x="119.3" y="88.8">TL072</text>
<text x="119.3" y="90.3">U3A</text>
<text x="181.5" y="112.9">TL072</text>
<text x="181.5" y="114.5">U3B</text>
<text x="222.2" y="115.5">TL072</text>
<text x="222.2" y="117">U2B</text>
<text x="113" y="165.5">TL072</text>
<text x="133.3" y="165.5">TL072</text>
<text x="153.6" y="165.5">TL072</text>
<text x="113" y="170.1">U1C</text>
<text x="133.3" y="170.1">U2C</text>
<text x="153.6" y="170.1">U3C</text>
</g>
</svg>
